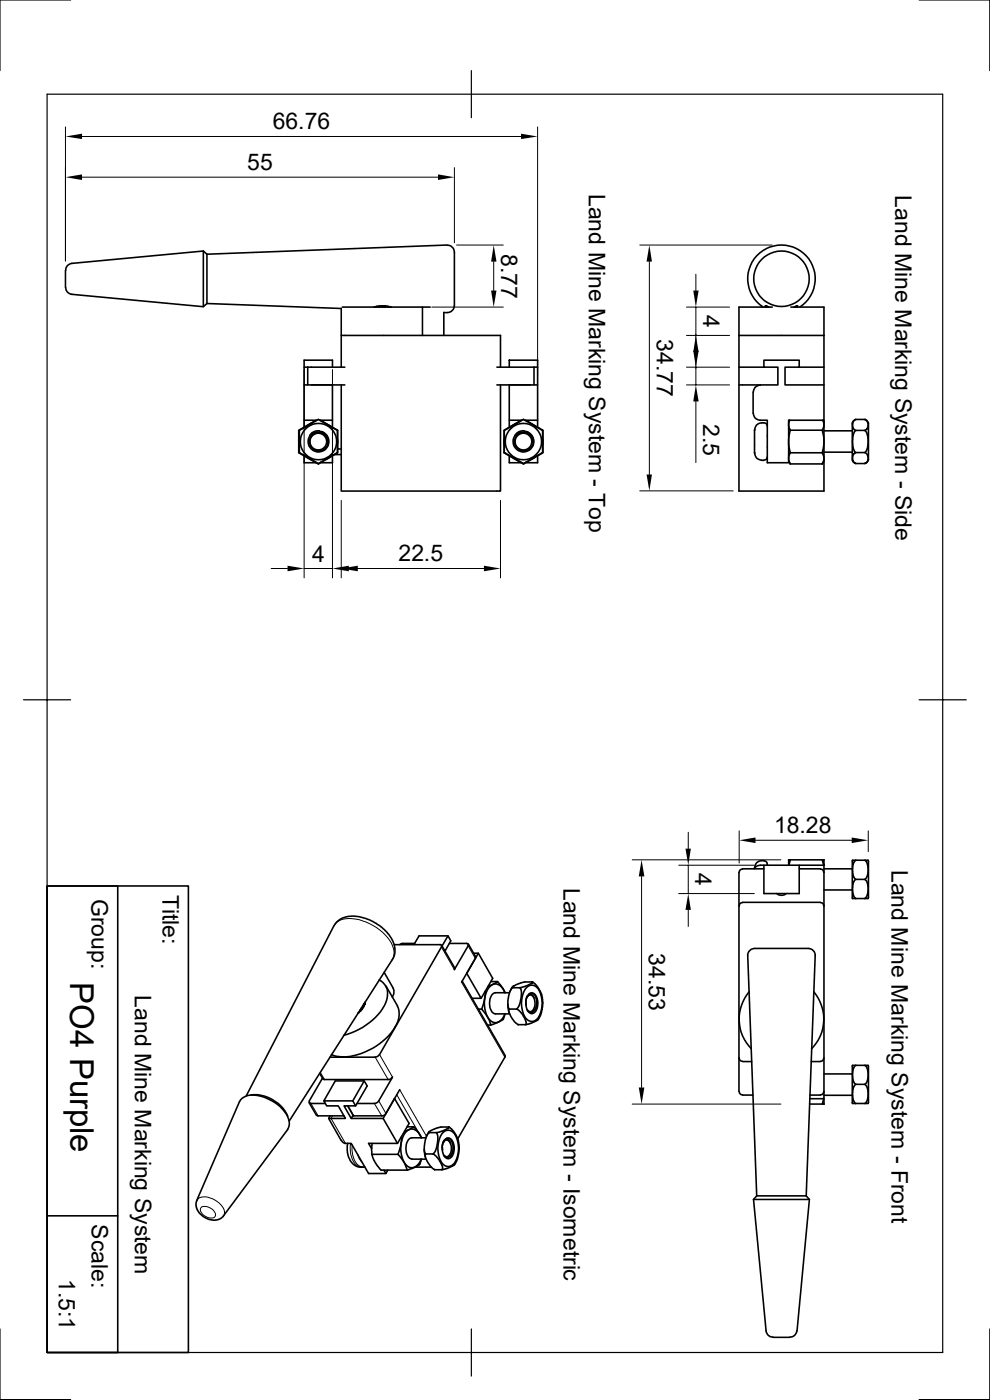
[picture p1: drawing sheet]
<svg xmlns="http://www.w3.org/2000/svg" width="210mm" height="297mm" viewBox="0 0 210 297" stroke-linecap="round" stroke-linejoin="round" font-family="sans-serif">
<g fill="none" stroke="#000" stroke-width=".34">
<path d="M13.9 57.4v3.6M15.3 55.9a1.45 1.45 0 0 0-1.4 1.5M43.1 53.3l-27.9 2.6M43.1 53.3l.8 .6M43.1 53.3v11.8M43.9 53.9v10.5M94.8 52l-50.9 1.9M94.9 52a1.67 1.67 0 0 1 1.5 2.3v8.5a5.5 5.5 0 0 1-.3 2.9l-.4 .4-.8 .2M13.9 61a1.45 1.45 0 0 0 1.4 1.4M15.2 62.4l27.9 2.7 .8-.7M43.9 64.4l28.5 1v5.8M64.5 77.9h.8"/>
<path d="M65.3 77.9h7.9M65.3 77.9v3.8M70.5 77.9v-1.5h-6v14.2M72.4 77.9v-6.7h33.8v6.7M72.6 65.2h17M79.3 65.2l2-.3 1.6 .3M79.4 65.2h.1M79.5 65.1v.1M79.9 65v.2M80 65v.2M80.4 64.9v.3M80.6 64.9v.3"/>
<path d="M81 64.9v.3M81.2 64.9v.3M81.6 64.9v.3M81.8 64.9v.3M82.2 65v.2M82.4 65v.2M82.8 65.1v.1M89.6 65.2h1.7M89.6 65.2v6M94.8 66.3h-.7v4.9M105.4 77.9h7.9M108 77.9v-1.5h6v14.2"/>
<path d="M113.3 77.9h.7M113.3 77.9v3.8M156.8 71.2h18M156.8 77.9h5.3M156.8 71.2v33h18v-6.4M161.9 65.2a7.2 7.2 0 0 1-1.5-10.8 7.2 7.2 0 0 1 10.8 0 7.2 7.2 0 0 1-1.5 10.8M162.4 64.9v.3M162.5 64.9v.3M162.6 64.9v.3M162.6 65v.2M162.9 65.1v.1M163.1 65.2l-.7-.3v.3"/>
<path d="M163.8 65.2h-7v6M167.8 65.2h7v6M168.6 65.1v.1M168.8 65v.2M168.9 65v.2M169 64.9v.3M169.1 64.9v.3M169.2 64.9v.3zM169.2 64.9l-.7 .3M169.5 77.9h5.3M174.8 71.2v10.5M63.5 92.8v1.8"/>
<path d="M64.5 96.7v1.5h2.6M64.5 81.7h8.7M64.5 89.2h2.7M64.8 96.7l1.5 .9M66.3 89.8l-1.5 .8M67 89.2l-2.9 1.6a1.01 1.01 0 0 0-.7 1.4v3.2a1.06 1.06 0 0 0 .9 1.2l2.2 1.3a1.02 1.02 0 0 0 1.5 .2l2.8-1.6a.88 .88 0 0 0 .8-1.1v-3.8a.38 .38 0 0 0-.4-.5l-3.2-1.9M67.4 98.3l-3.5-2a.82 .82 0 0 1-.4-1.2v-3.2a.78 .78 0 0 1 .8-1l2.7-1.6a.82 .82 0 0 1 1.3 .2l2.8 1.5a.78 .78 0 0 1 .5 1.2v3.3a.68 .68 0 0 1-.6 .9l-3.4 2M67.7 91.4l.5 .2M67.7 91.4l-1 .1-.5 .3-.4 .5 1-.6 1 .1M67.8 91.8l.7 .2 .7 .7 .2 .6v.8M67.8 91.8a1.96 1.96 0 0 0-2 1.4 1.96 1.96 0 0 0 1 2.3l1.2 .1 .7-.2 .4-.4a2.1 2.1 0 0 0-.9-3.4 2.2 2.2 0 0 1 1.4 2.9 2.2 2.2 0 0 1-3.1 1.1 2.2 2.2 0 0 1-.7-3.2M67.9 89.2h2.6"/>
<path d="M69 89.9l1.1 .6M70.1 96.9l-1.1 .6M70.5 81.7v8.9M70.5 96.7v1.5h-2.5M71 96.4h1.4M71.6 93.2v1M71.6 95.2h.8M72.4 81.7v22.5h33.8v-22.5M107 93v1.4M108 89.2h2.7M108 81.7v8.9M108 96.7v1.5h2.6"/>
<path d="M108.4 96.8l1.2 .7M109.6 89.8l-1.2 .8M110.6 89.2l-2.9 1.6a1.02 1.02 0 0 0-.8 1.4v3.3a.84 .84 0 0 0 .8 1l3 1.8a.83 .83 0 0 0 1.1-.3l2.8-1.6a.79 .79 0 0 0 .6-1.1v-3.6a.47 .47 0 0 0-.4-.6l-3.3-1.9M110.9 98.3l-3.5-2.1a.78 .78 0 0 1-.4-1.1v-3.2a.9 .9 0 0 1 .8-1.1l2.9-1.6a.5 .5 0 0 1 .8 0l3.2 1.9a.65 .65 0 0 1 .4 1v3.4a.78 .78 0 0 1-.7 .9l-3.3 2M111.3 91.8l.5 .1a1.9 1.9 0 0 1 1.1 2M111.3 91.8a1.95 1.95 0 0 0-2 2.7M111.4 89.2h2.6M111.7 91.6l-.5-.2-.8 .1-.7 .3-.4 .5 1-.6 1 .1M111.7 91.6a2.2 2.2 0 0 1 1.4 2.9 2.2 2.2 0 0 1-3.2 1.1 2.2 2.2 0 0 1-.6-3.2M111.7 91.6l1 .6 .4 .9 .1 .8-.5 1-.8 .6-.9 .2-1.1-.4-.6-.8M112.4 89.8l1.3 .8M113.7 96.8l-1.3 .7"/>
<path d="M114 81.7h-8.6M114 96.7v1.5h-2.5M115.1 93v1.4M156.8 81.7h8.2v-3.8h-2.9v-1.5h7.4v1.5h-3v3.8h8.3v7.5h-7.5v9h-4.5v-9h-1.5a1.45 1.45 0 0 1-1.5-1.5v-4.5a1.52 1.52 0 0 1 1.5-1.5M160.1 94.4v1.7M160.1 96.1h.1M160.1 91.2h.1M160.1 92.9v1.5M160.1 91.2v1.7M160.1 96.1a1.45 1.45 0 0 0 1.5 1.5M161.6 97.7h.5M162.8 96.9l-.2 .5-.5 .2"/>
<path d="M162.8 90.4a.94 .94 0 0 0-1.5-.7l-.8 .4-.4 1.1M167.3 89.5l.2-.3-.2 .5v.7l.3 .9M167.3 97.8l.3 .6M167.6 96.1l-.3 .9v.6l.3 .8M167.6 91.3l-.3 1.8v1.3l.3 1.7M167.6 96.1h6.8M167.6 98.4h6.8M167.6 91.3h6.8M174.4 96.1l.4 .9v.7l-.4 .7M174.8 89.5v8.3M174.8 89.5l-.2-.3 .2 .6-.1 .8a1.18 1.18 0 0 0-.1 1.5l.2 2-.4 2M174.8 97.8l-.4 .6"/>
<path d="M174.8 95.9h6M174.8 91.4h6M174.8 89.2v.3M181.4 98.2l.2 .1M181.6 89l-.6 .4-.2 .7 .2 .8 .6 .4M181.6 91.3l-.6 .9-.2 1.3 .2 1.7 .6 .8M181.6 96h1.9M181.6 89h1.9M181.6 91.3h1.9M181.6 96l-.5 .3-.3 .8 .1 .6 .5 .6M183.5 96l.4 .4 .2 .5v.9l-.4 .5M183.5 89l.4 .3 .3 .5v7.7l-.2 .5-.5 .3h-2l-.5-.3-.2-.4v-7.8a.97 .97 0 0 1 .8-.8"/>
<path d="M183.5 89l.4 .2 .3 .7-.1 .9-.6 .5M183.5 91.3l.4 .6 .3 1.2-.1 1.8-.2 .6-.4 .5M183.6 98.2l-.2 .1M10 188h15v98.9h-15zM10 188h30v98.9h-30zM95 198.5l-1.2 2.2M156.8 185.1v46.5M156.8 192.2l.1-.4 .6-.4 16.5 .1 .5 .2 .3 .5M157.5 184.4l-.5 .2-.2 .5M157.5 184.3h4.6M160.1 184.1h.1M160.1 184.1v.1"/>
<path d="M162.1 182.6a.73 .73 0 0 1 .7 1M162.1 182.6a1.6 1.6 0 0 0-2 1.5M162.1 183.6v6h7.4v-6M164.8 189.6a1.55 1.55 0 0 0 2 0M167.3 182.4v1.2M167.3 182.4h.3l-.2 1.2M167.3 182.4h.1M167.6 182.4h6.8M169.5 184.3h4.5M174 184.4l.5 .2 .3 .5M174.7 183.6l-.3-1.2h.4v1.2M174.8 183.6h-13.5l-.8 .2-.5 .5"/>
<path d="M174.8 183.6v49.5h-3M174.8 182.4h.1M174.8 188.8h6M174.8 184.3h6M181.6 182.5h-.8v.1v7.9v.1h.8M181.6 182.5l-.6 .7-.2 1.2 .2 1.3 .2 .5 .4 .4M181.6 186.6l-.6 .7-.2 1.1 .2 1.4 .2 .5 .4 .3M181.6 182.5h1.9M181.6 186.6h1.9M181.6 190.6h1.9M183.5 182.5h.6l.1 .2v7.6a.49 .49 0 0 1-.6 .3h-.1M183.5 182.5l.4 .5 .3 1.1-.1 1.5-.3 .6-.3 .4"/>
<path d="M183.5 186.6l.4 .4 .3 1.1-.2 1.7-.5 .8M76 214.9h.1M76.1 214.8h.1M76.3 214.4l.1 .1M76.4 214.2l.1 .3M76.6 213.9l.2 .3M76.7 213.8l.2 .3M76.9 213.5l.1 .3M77 213.4l.1 .3M77.1 213.1l.2 .3M77.2 213.1l.1 .2M77.3 212.9l.1 .2"/>
<path d="M77.3 212.9l.1 .1M77.4 212.8v.1M77.4 212.6a3.8 3.8 0 0 1-1.5 2.4M77.4 212.7l.1 .2-.1-.2M80.4 207.9a3.4 3.4 0 0 1 1.4 4.8 13.8 13.8 0 0 1-8.9 7M81.5 206.3l2 3.6v1l-.3 .6M81.9 209.2l2.4 4.2M83.6 200.4h9.9l.2 .3-13.2 23M84.3 213.4a4.8 4.8 0 0 1-.9 5.1 14.1 14.1 0 0 1-11.1 5.7l-1.2-.2-.8-.3M87.8 200.4l1.1-1.9h6.1l.6 1.1-1.2 2.2M88 200.2h-2.7l-.5 .2M93.7 200.5l2.7 4.8"/>
<path d="M95.3 200.2h3.7M98 208.2l9.1 15.7M99 200.2l.3 .1v.4M99.3 200.7l-2.9 5v-.3M99.4 200.3l1.5 2.8-3 5.3M100.5 202.2h1l3 5.4-2.4 4.2M101.5 214.1h.7M101.5 202.2l-2.5 4.3 3.1 5.3h-1.9M102.9 210.3v1.3l-.5 1.7a.95 .95 0 0 0 .3 1.5l1.1 1.6 .3 1.1M103.4 217.5h.7M103.5 209.3l1.5-.7a.55 .55 0 0 1 .6-.3 .55 .55 0 0 1 .4 .5l.8 1.1 .3 .7a2.03 2.03 0 0 0-2.8-1.6 5.8 5.8 0 0 0-.9 6.6 1.82 1.82 0 0 0 1.8 1.4 1.82 1.82 0 0 0 1.7-1.4l.2-.5v.1a2.31 2.31 0 0 1-2.1 1.9l-.9 .4M104.1 208.2h1.4"/>
<path d="M107.7 213l.2 1.7M108 214.1l-.1 .6 .5 1 .7 1 .8 .7M108 214.1h1.6M108.1 210.6h-3a2.15 2.15 0 0 0-1.2 2.7l.3 1.1 .7 .7h3.2M108.7 209.4l-.5 .9M108.8 209.5l-.6 .8-.4 1.7-.1 1.4 .3 .7M108.8 209.6l-.1-.2 .4-.3 1.6-.7 2.2-.1 .9 .8 1.1 1.7 .2 2.2-.2 1.7-.3 .9-.5 .8-.3 .2-1.4 .6-.9 .2M108.8 209.5h1.5M109.6 214.1l.8 .5 .8 1.3 .4 1-.1 .5M109.9 217.4h1.6M110.3 209.5l.3 .9-.1 1.4-.3 1.4-.6 .9M111.6 212.7v.5"/>
<path d="M111.8 211.6a.84 .84 0 0 1 .9-.5 .84 .84 0 0 1 .7 .9 2.23 2.23 0 0 1-.7 2.6 .69 .69 0 0 1-.9-.4M111.8 209.4a1.59 1.59 0 0 1 2.6 .7 5.8 5.8 0 0 1-.6 6.2 1.59 1.59 0 0 1-2.5-.7 5.8 5.8 0 0 1 .5-6.2zM111.9 211.3l.3-.3 .4-.1 .7 .7M111.9 211.3l-.1 .2M111.9 211.3l-.3 .8-.1 .8a2.52 2.52 0 0 0 1.1 2.1 1.44 1.44 0 0 0 1.4-1.6 2.35 2.35 0 0 0-1-2.7h-.3l-.5 .2 .4-.2h.3l.7 .6 .3 1-.1 1.2-.4 .8-.4 .4h-.7l-.4-.4M112 211.2l-.3 .5-.2 1M112.2 210.9l-.2 .3M112.9 208.3v.3l-.9 .4-1.7 .6M158.6 202.7a1.67 1.67 0 0 1 2.3-1.5h8.5a5.5 5.5 0 0 1 2.9 .3l.4 .4 .2 .8M158.6 202.8l1.9 50.9M158.9 210.4a9 9 0 0 0 .5 12.1M172.6 210.4a9 9 0 0 1-.4 12.1"/>
<path d="M172.9 202.8l-1.9 50.9M52.2 232.5l19.1-36.8 1.3-.9 1.4-.4h1.2l2.4 .5 2.2 1 2 1.6 1.3 1.7 .5 1 .2 1v.9l-.3 1-22.1 34.7M53.2 232.3a7.9 7.9 0 0 1 7.5 3.9M60.8 236.3l.2 .5M61 239.6a3.4 3.4 0 0 0-1.1-4.3 8.9 8.9 0 0 0-7.3-2.9l-.5 .2a2.22 2.22 0 0 0-1.3 1.1l-9.2 21.4v.9l.3 .7 .7 1 1 .7 .9 .3 1.1 .2 .8-.2 .9-.6 13.7-18.5M65.6 233.9l1.5 2.7M65.7 233.6l-.1 .3 .4 .2M66 234.1h3M67.1 236.6l.3 .1h5.6M67.8 227.7l.7 1.2M68.4 228.7l-2.8 4.9M68.7 233.6l2.4-4.3h6.2l.6 1.1-2.5 4.2"/>
<path d="M69.7 237.3h3.6l-1.5-2.7h-2.5l-.6-1h6.1l.6 1h-2.4l1.5 2.7h6.8l3 5.3h-6.1l.7 1.1M70 236.7l-.3 .6 2.7 4.7M70 224.3h9.6M73.7 234.6l1.2 2.1M74.9 236.6l-.4 .7M75.7 234.1h3.7M77.3 229.3l-2.5 4.3M80.5 223.7l-.4 .4-.5 .1M81.3 237.3l2.4-4.3 3.1 5.3-2.5 4.3M83.2 228.5l-.7 .5h-13.8l-.2-.1M83.3 228.5l-3 5.2-.5 .3-.3 .1M84.8 231.2l-2.9 5-.4 .4-.3 .1-6.3-.1"/>
<path d="M86.4 239.1h1.4M95.2 239.1l.1 .1-.3 .2-1.2 .6-1.2 .3M95.2 239.1l1.1 1 .9 1.8 .2 1.9-.5 2.5a2.86 2.86 0 0 1-2.3 1.6l-.8 .3M95.2 239.1l-2.1 .1-1.7 .7-.5 .3 .1 .1M107.1 223.9v.4l-10 17.3M156.8 224.5l.2 .5 .5 .2M156.8 231.6l.2 .5 .5 .2M157.5 232.3h2.2M157.5 225.2h2M171.7 234.2h2.7M171.8 232.3h2.2M172.1 225.2h1.9"/>
<path d="M174.7 233.1l-.3 1.1h.4M174.8 231.6l-.3 .5-.5 .2M174.8 224.5l-.3 .5-.5 .2M174.8 233.1v1.1M174.8 234.2h.1M174.8 232.4h6M174.8 227.8h6M181.6 226h-.8v.1v7.9v.1h.8M181.6 226l-.3 .2-.3 .5-.2 1.2 .2 1.5 .6 .6M181.6 230l-.6 .8-.2 1.1 .2 1.4 .3 .6 .3 .2M181.6 226h1.9M181.6 230h1.9"/>
<path d="M181.6 234.1h1.9M183.5 226h.6l.1 .2v7.7l-.1 .2h-.6M183.5 226l.4 .5 .3 1.1-.1 1.5-.2 .6-.4 .3M183.5 230l.4 .5 .3 1.1-.1 1.5-.2 .6-.4 .4M10 257.9h15M72.4 241.9l.7 .7h1.4l3.7 6.4h3.7l.4-.8M73.7 242.6v2l.6 1.7 .7 .8 .6 .3 .6 .2h1.2M78.9 244.9h5.5M79 242.6l-.2 1.1 .2 1.5 .8 1.8 1 1.2h5.6M81.4 248.2l.5 .8M85.2 241.1l-.1 1.5-.4 1.5a1 1 0 0 0 .3 1.5l.8 1.1 .6 1.5M85.8 240l1.4-.6a.54 .54 0 0 1 .6-.3 .54 .54 0 0 1 .4 .4l1.2 1.9"/>
<path d="M87.4 245.9h3M88.1 247.6h3.4M89.4 241.4a2.03 2.03 0 0 0-2.9-1.6 5.8 5.8 0 0 0-.9 6.6 1.82 1.82 0 0 0 1.8 1.3 1.82 1.82 0 0 0 1.8-1.3l.2-.5M89.4 245.9v.1a2.35 2.35 0 0 1-2 1.9l-1 .3M90 243.8l.3 1.7M90.3 244.8h1.6M90.3 244.8l-.1 .4 .1 .4 .5 1 .6 .9 .8 .7M90.3 241.4h-2.9a2.15 2.15 0 0 0-1.3 2.7l.2 .8 .4 .6 .7 .4M91 240.2l-.5 .8M91 240.3l-.5 .7-.4 1.6-.1 1.5 .3 .7M91 240.3h1.6M91.9 244.8l.9 .8 .8 1.2 .3 .8-.1 .6"/>
<path d="M92.2 248.2h1.6M92.2 248.1v.1M92.6 240.3l.3 .7-.1 1.6-.4 1.6-.5 .6M93.8 243.9l.2 .9a1.03 1.03 0 0 0 .9 1 1.03 1.03 0 0 0 1.2-.8 3 3 0 0 0-.6-3.4 .79 .79 0 0 0-1 .1l.3-.2h.4l.6 .5 .3 .9v1l-.2 .9-.5 .6-.7 .1-.5-.4M94 242.4a.81 .81 0 0 1 .9-.5 .81 .81 0 0 1 .7 .8 1.86 1.86 0 0 1-.9 2.7l-.5-.2M94.1 240.2a1.59 1.59 0 0 1 2.5 .7 5.8 5.8 0 0 1-.5 6.2 1.59 1.59 0 0 1-2.6-.8 5.8 5.8 0 0 1 .6-6.1zM94.2 242.1l-.1 .2M94.3 241.9l-.4 .8-.1 .8M94.5 241.7l-.2 .2M95.6 242.7l-.5-.9-.5-.1-.6 .7-.2 .8 .1 .7v-.5M159.9 254.5l2.6 27.9M159.9 254.5h11.8"/>
<path d="M160.5 253.7l-.6 .8M160.5 253.7h10.5M171 253.7l.7 .8-2.6 27.9M162.5 282.3a1.45 1.45 0 0 0 1.5 1.4M164 283.7h3.6M169 282.3a1.45 1.45 0 0 1-1.4 1.4"/>
<circle cx="165.8" cy="59.1" r="5.9"/>
<circle cx="67.5" cy="93.7" r="1.78"/>
<circle cx="67.6" cy="93.7" r="3.8"/>
<circle cx="111" cy="93.7" r="3.8"/>
<circle cx="111" cy="93.7" r="1.78"/>
</g>
<g fill="#000">
<circle cx="160.1" cy="92.9" r=".17"/>
<circle cx="160.1" cy="94.4" r=".17"/>
</g>
<g fill="none" stroke="#000" stroke-width=".21">
<path d="M13.9 26.9v28.5M17.4 37.6h75.5M17.4 29h93.1M96.4 35.6v15.9M114 26.9v52.8M96.9 52h9.9M104.7 55.5v6.1M135.7 52h28.1M137.8 55.5v45.2M147.6 58.2v3.4M64.5 78.4v44.2M70.5 78.4v44.2"/>
<path d="M91.6 65.2h15.2M145.6 65.2h9.2M145.6 71.2h9.2M145.6 77.9h9.2M147.6 65.2v9.2M147.6 74.7v7M145.6 81.7h9.2M147.6 85.2v12.9M72.4 106.2v16.4M106.2 106.2v16.4M135.7 104.1h19.8M57.5 120.6h3.5"/>
<path d="M64.5 120.6h6M74 120.6h28.7M146 176.6v3.4M156.8 176.3v6.8M160.3 178.3h20.4M184.2 176.3v4.4M70.8 196.4a3.7 3.7 0 0 1 4-1.5 10.9 10.9 0 0 1 8.4 5.6l.2 .6a2.99 2.99 0 0 1-.2 2.5M134.1 182.4h31.6M136.1 185.9v44.8M144 183.6h16M144 189.6h16M146 183.6v6"/>
<path d="M146 193v3.6M93.6 200.9l2.8 4.8M97.9 208.4l9.2 15.9M99.3 200.7l1.5 2.6M111.5 212.6v.1M113.2 214.3l.1 .1M113.3 210.9l.4 .6 .1 .8v1l-.3 .9M114.4 215.6l-.1 .5M66 234.1l1.5 2.6M67.9 227.5l.9 1.5M70.5 236.7l-.3 .6 3.1 5.3M73.9 234.6l1.2 2.1"/>
<path d="M79.4 234.1l1.6 2.6M79.6 224.3l2.7 4.7M80.3 233.6l1.6 2.6M80.5 223.7l2.8 4.8M84.2 232.2l5.3 9.2M84.8 231.2l5.7 9.8M134.1 234.2h31.6M41.8 254.7a2.2 2.2 0 0 1 2.8-.5 4 4 0 0 1 3 3.1l-.2 .6M42.7 256.1a2.27 2.27 0 0 1 3 1.8 1.37 1.37 0 0 1-2.1 .2 1.34 1.34 0 0 1-.9-2zM74.4 242.6a5 5 0 0 0 1.5 4.8l.7 .2M74.7 242.9a4.7 4.7 0 0 0 1.6 4.5l.7 .2M75.9 244.9l.2 .7 .7 1"/>
<path d="M93.8 243.3v.2M95.5 245.1l.1 .1M95.5 241.7l.5 .7 .1 .6v1.1l-.3 .8M96.6 246.4v.4"/>
</g>
<path d="M10 20h190v266.9h-190zM15 0h-15v15M100 15v10M195 0h15v15M5 148.5h10M195 148.5h10M0 281.9v15h15M100 281.9v10M210 281.9v15h-15" fill="none" stroke="#000" stroke-width=".25"/>
<g fill="#000">
<path d="M13.9 37.6l3.5-.6v1.2zM13.9 29l3.5-.6v1.1zM92.9 37l3.5 .6-3.5 .6zM110.5 28.4l3.5 .6-3.5 .5zM104.7 52l.6 3.5h-1.1zM137.8 52l.5 3.5h-1.1zM104.2 61.6h1.1l-.6 3.6zM147.1 61.6h1.1l-.6 3.6zM147.6 71.2l.6 3.5h-1.1zM147.1 74.4h1.1l-.6 3.5zM147.6 81.7l.6 3.5h-1.1zM137.2 100.7h1.1l-.5 3.4z"/>
<path d="M61 120l3.5 .6-3.5 .6zM70.5 120.6l3.5-.6v1.2zM72.4 120.6l3.5-.6v1.2zM102.7 120l3.5 .6-3.5 .6zM156.8 178.3l3.5-.6v1.2zM180.7 177.7l3.5 .6-3.5 .6zM136.1 182.4l.6 3.5h-1.2zM145.4 180h1.2l-.6 3.6zM146 189.6l.6 3.4h-1.2zM135.5 230.7h1.2l-.6 3.5z"/>
</g>
<text font-size="7" x="14.9" y="208.4" transform="rotate(90 14.9 208.4)">PO4 Purple</text>
<g font-size="4.9">
<text x="57.9" y="27.4">66.76</text>
<text x="52.5" y="36">55</text>
<text x="124.9" y="41.1" transform="rotate(90 124.9 41.1)">Land Mine Marking System - Top</text>
<text x="189.9" y="41.4" transform="rotate(90 189.9 41.4)">Land Mine Marking System - Side</text>
<text x="106.3" y="53.8" transform="rotate(90 106.3 53.8)">8.77</text>
<text x="139.3" y="72" transform="rotate(90 139.3 72)">34.77</text>
<text x="149.1" y="66.9" transform="rotate(90 149.1 66.9)">4</text>
<text x="149.2" y="90" transform="rotate(90 149.2 90)">2.5</text>
<text x="66.3" y="119.1">4</text>
<text x="84.5" y="119">22.5</text>
<text x="164.2" y="176.7">18.28</text>
<text x="147.5" y="185.3" transform="rotate(90 147.5 185.3)">4</text>
<text x="189.1" y="184.5" transform="rotate(90 189.1 184.5)">Land Mine Marking System - Front</text>
<text x="19.4" y="190.7" transform="rotate(90 19.4 190.7)">Group:</text>
<text x="34.5" y="189.8" transform="rotate(90 34.5 189.8)">Title:</text>
<text x="119.5" y="188.3" transform="rotate(90 119.5 188.3)">Land Mine Marking System - Isometric</text>
<text x="137.7" y="202.2" transform="rotate(90 137.7 202.2)">34.53</text>
<text x="28.6" y="211.1" transform="rotate(90 28.6 211.1)">Land Mine Marking System</text>
<text x="19.4" y="259.7" transform="rotate(90 19.4 259.7)">Scale:</text>
<text x="12.5" y="271.3" transform="rotate(90 12.5 271.3)">1.5:1</text>
</g>
</svg>
